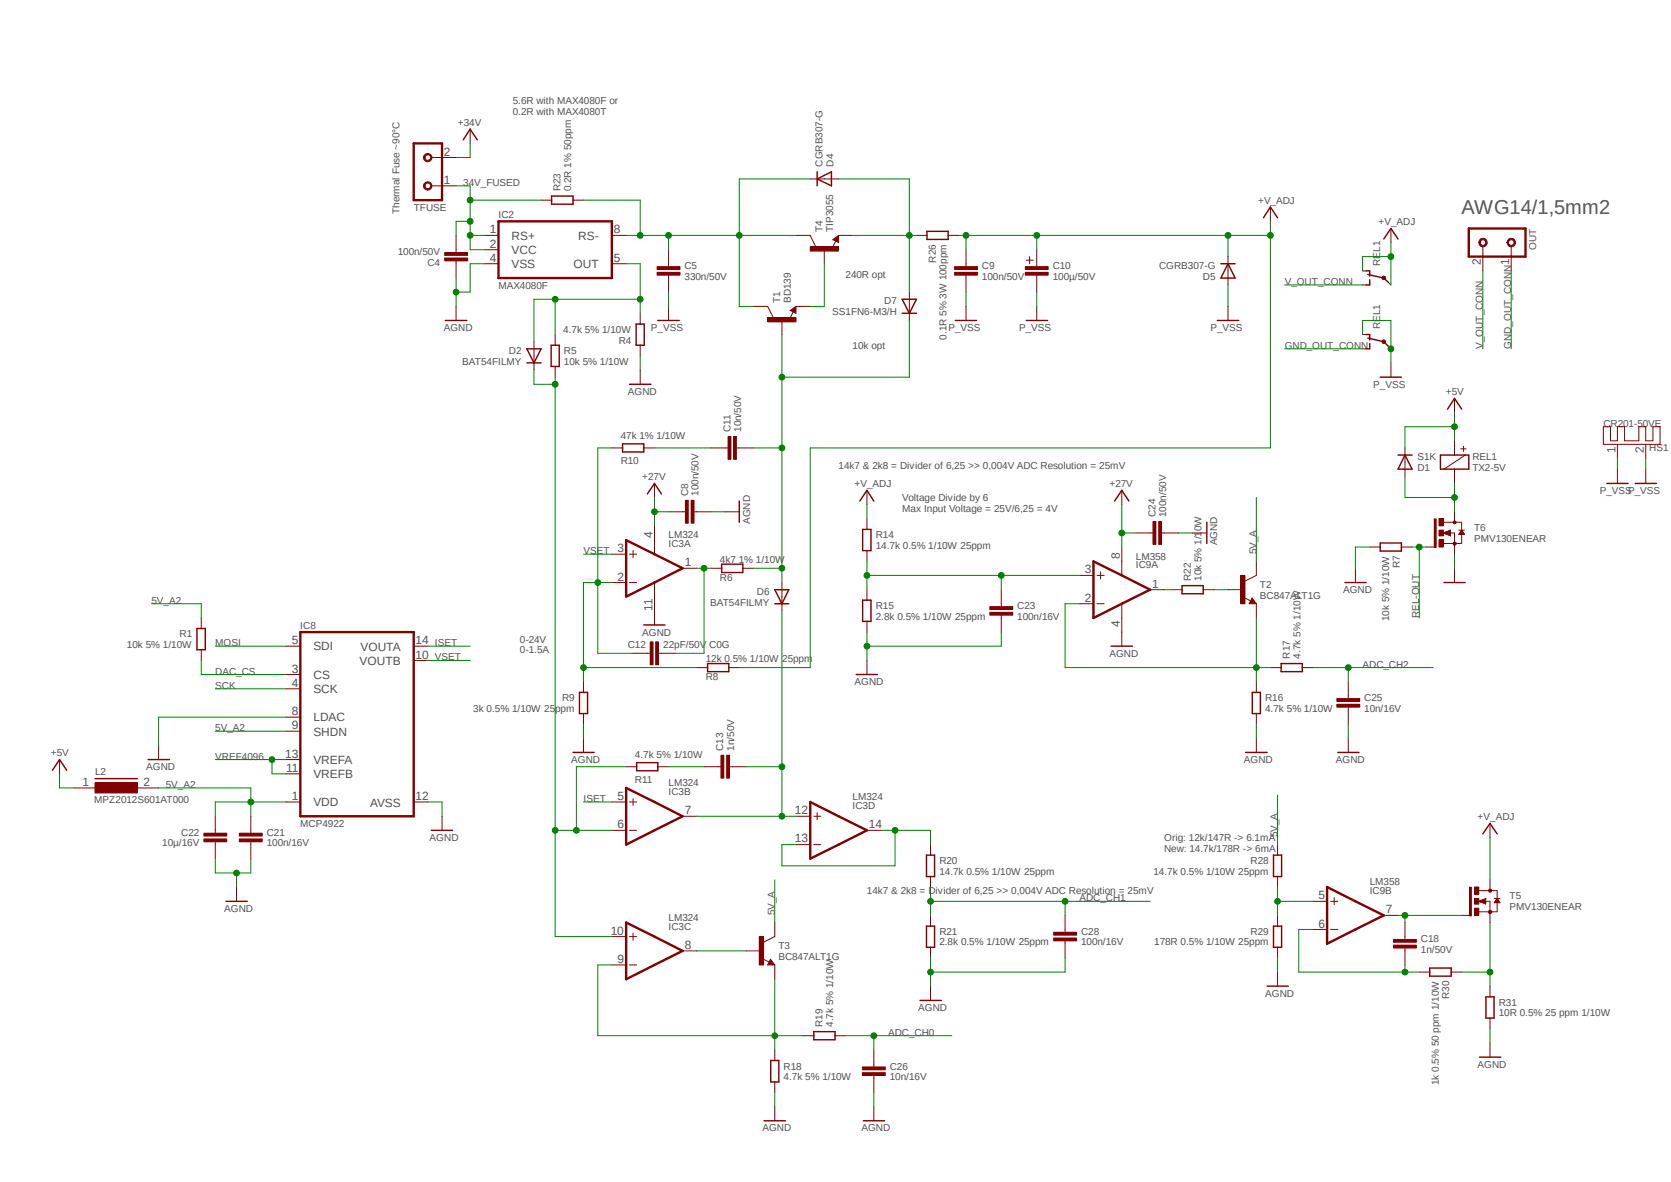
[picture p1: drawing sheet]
<svg xmlns="http://www.w3.org/2000/svg" width="297mm" height="210mm" viewBox="0 0 297 210" stroke-linecap="round" stroke-linejoin="round" font-family="sans-serif">
<path d="M8.4 16.7l288.7 184.9M297.1 16.7l-288.7 184.9" fill="none" stroke="#fff" stroke-width=".18"/>
<path d="M88.6 39.3h20.2v10.1h-20.2z" fill="none" stroke="#800000" stroke-width=".42"/>
<path d="M81.1 44.4v.5M81.1 46.4v.5M86.1 46.9h2.5M86.1 44.4h2.5M86.1 41.8h2.5M108.8 46.9h2.5M108.8 41.8h2.5" fill="none" stroke="#800000" stroke-width=".18"/>
<path d="M79 45.8h4.1v.6h-4.1z" fill-rule="evenodd" fill="#800000"/>
<path d="M79 45.8h4.1v.6h-4.1z" fill="none" stroke="#800000" stroke-width=".18"/>
<path d="M79 44.9h4.1v.5h-4.1z" fill-rule="evenodd" fill="#800000"/>
<path d="M79 44.9h4.1v.5h-4.1zM81.1 41.8v2.6M81.1 46.9v2.5M118.8 46.9v.5M118.8 48.9v.5" fill="none" stroke="#800000" stroke-width=".18"/>
<path d="M116.8 47.4h4.1v.5h-4.1z" fill-rule="evenodd" fill="#800000"/>
<path d="M116.8 47.4h4.1v.5h-4.1z" fill="none" stroke="#800000" stroke-width=".18"/>
<path d="M116.8 48.4h4.1v.5h-4.1z" fill-rule="evenodd" fill="#800000"/>
<path d="M81.1 54.4v2.5M98.7 59.4v1.9M113.8 55.7v1.9M116.8 48.4h4.1v.5h-4.1zM118.8 44.4v2.5M118.8 49.4v2.5M94.9 60.7v5M98.7 65.1v1.9M113.8 61.3v1.9M113.8 65.7v2.6M121.3 90.9h.5M123.4 90.9h.5" fill="none" stroke="#800000" stroke-width=".18"/>
<path d="M79.2 56.9h3.8M113.1 57.6h1.4v3.7h-1.4zM93.6 62h2.6l-1.3 2.5zM93.6 64.5h2.6M98 61.3h1.4v3.8h-1.4zM111.9 68.3h3.8" fill="none" stroke="#800000" stroke-width=".25"/>
<path d="M121.8 88.9h.5v4.1h-.5z" fill-rule="evenodd" fill="#800000"/>
<path d="M121.8 88.9h.5v4.1h-.5z" fill="none" stroke="#800000" stroke-width=".18"/>
<path d="M122.9 88.9h.5v4.1h-.5z" fill-rule="evenodd" fill="#800000"/>
<path d="M171.7 46.9v.5M171.7 48.9v.5M116.3 85.9v2.5M118.8 90.9h2.5M122.9 88.9h.5v4.1h-.5zM123.9 90.9h2.5M128.9 90.9h2.5M116.3 108.5v2.5M126.4 101h1.9M132 101h1.9" fill="none" stroke="#800000" stroke-width=".18"/>
<path d="M115.1 87.8l1.2-1.9 1.3 1.9M131.4 89v3.8M114.4 111h3.8M128.3 100.2h3.7v1.5h-3.7z" fill="none" stroke="#800000" stroke-width=".25"/>
<path d="M169.7 47.4h4v.5h-4z" fill-rule="evenodd" fill="#800000"/>
<path d="M169.7 47.4h4v.5h-4z" fill="none" stroke="#800000" stroke-width=".18"/>
<path d="M169.7 48.4h4v.5h-4z" fill-rule="evenodd" fill="#800000"/>
<path d="M169.7 48.4h4v.5h-4zM171.7 44.4v2.5M171.7 49.4v2.5M182.4 46.2h1.2M183 45.6v1.3M184.3 44.4v3M184.3 48.9v3" fill="none" stroke="#800000" stroke-width=".18"/>
<path d="M182.2 47.4h4.1v.5h-4.1z" fill-rule="evenodd" fill="#800000"/>
<path d="M182.2 47.4h4.1v.5h-4.1z" fill="none" stroke="#800000" stroke-width=".18"/>
<path d="M182.2 48.4h4.1v.5h-4.1z" fill-rule="evenodd" fill="#800000"/>
<g fill="none" stroke="#800000" stroke-width=".18">
<path d="M144 31.8h5.1M225.8 36.8v2.5M182.2 48.4h4.1v.5h-4.1zM218.3 45.6v5M108.8 79.6h1.9M114.4 79.6h1.9M128.9 79.6h.5M130.9 79.6h.5M123.9 118.6h1.9M129.5 118.6h1.9M103.7 121.1v1.9M103.7 126.8v1.9"/>
<path d="M103.7 131.2v2.5"/>
</g>
<path d="M145.2 31.8l2.6-1.3v2.5zM145.2 30.5v2.5M224.6 38.7l1.2-1.9 1.3 1.9M217 46.9h2.5M218.3 46.9l1.2 2.5h-2.5zM110.7 78.9h3.7v1.4h-3.7zM125.8 117.9h3.7v1.4h-3.7zM101.9 133.7h3.7M103 123h1.4v3.8h-1.4z" fill="none" stroke="#800000" stroke-width=".25"/>
<path d="M129.4 77.6h.5v4h-.5z" fill-rule="evenodd" fill="#800000"/>
<path d="M129.4 77.6h.5v4h-.5z" fill="none" stroke="#800000" stroke-width=".18"/>
<path d="M130.4 77.6h.5v4h-.5z" fill-rule="evenodd" fill="#800000"/>
<path d="M126.4 79.6h2.5M130.4 77.6h.5v4h-.5zM131.4 79.6h2.5M115.1 116.1h.5M117.1 116.1h.5" fill="none" stroke="#800000" stroke-width=".18"/>
<path d="M115.6 114h.5v4.1h-.5z" fill-rule="evenodd" fill="#800000"/>
<path d="M115.6 114h.5v4.1h-.5z" fill="none" stroke="#800000" stroke-width=".18"/>
<path d="M116.5 114h.6v4.1h-.6z" fill-rule="evenodd" fill="#800000"/>
<path d="M112.5 116.1h2.6M116.5 114h.6v4.1h-.6zM117.6 116.1h2.5M139 103.5v5M127.6 136.2h.5M129.7 136.2h.5" fill="none" stroke="#800000" stroke-width=".18"/>
<path d="M137.7 104.8h2.5l-1.2 2.5zM137.7 107.3h2.5" fill="none" stroke="#800000" stroke-width=".25"/>
<path d="M128.1 134.2h.6v4.1h-.6z" fill-rule="evenodd" fill="#800000"/>
<path d="M128.1 134.2h.6v4.1h-.6z" fill="none" stroke="#800000" stroke-width=".18"/>
<path d="M129.2 134.2h.5v4.1h-.5z" fill-rule="evenodd" fill="#800000"/>
<g fill="none" stroke="#800000" stroke-width=".18">
<path d="M50.8 114.8h2.6M50.8 119.8h2.6M73.5 114.8h2.5M73.5 117.3h2.5M28.2 132.5v2.5M50.8 135h2.6M50.8 122.4h2.6M50.8 137.5h2.6M50.8 129.9h2.6M50.8 127.4h2.6M111.3 136.2h1.9M116.9 136.2h1.9"/>
<path d="M125.1 136.2h2.5M129.2 134.2h.5v4.1h-.5zM130.2 136.2h2.5M44.6 147.5v.5M44.6 149.6v.5M50.8 142.5h2.6M73.5 142.5h2.5"/>
</g>
<path d="M26.3 135h3.8M113.2 135.5h3.7v1.4h-3.7z" fill="none" stroke="#800000" stroke-width=".25"/>
<path d="M53.4 112.3h20.1v32.7h-20.1z" fill="none" stroke="#800000" stroke-width=".42"/>
<path d="M42.5 148h4.1v.5h-4.1z" fill-rule="evenodd" fill="#800000"/>
<path d="M42.5 148h4.1v.5h-4.1z" fill="none" stroke="#800000" stroke-width=".18"/>
<path d="M42.5 149.1h4.1v.5h-4.1z" fill-rule="evenodd" fill="#800000"/>
<path d="M38.3 147.5v.5M38.3 149.6v.5M42.5 149.1h4.1v.5h-4.1zM44.6 145v2.5M44.6 150.1v2.5" fill="none" stroke="#800000" stroke-width=".18"/>
<path d="M36.2 148h4.1v.5h-4.1z" fill-rule="evenodd" fill="#800000"/>
<path d="M36.2 148h4.1v.5h-4.1z" fill="none" stroke="#800000" stroke-width=".18"/>
<path d="M36.2 149.1h4.1v.5h-4.1z" fill-rule="evenodd" fill="#800000"/>
<path d="M154.1 87.1v2.6M154.1 92.2v1.9M154.1 97.8v1.9M154.1 104.8v1.8M154.1 110.4v1.9M178 107.3v.5M178 109.3v.5M36.2 149.1h4.1v.5h-4.1zM38.3 145v2.5M38.3 150.1v2.5M42 157.6v2.5M78.6 145v2.5" fill="none" stroke="#800000" stroke-width=".18"/>
<path d="M152.8 89l1.3-1.9 1.2 1.9M153.3 94.1h1.5v3.7h-1.5zM153.3 106.6h1.5v3.8h-1.5zM76.7 147.5h3.7M40.2 160.1h3.7" fill="none" stroke="#800000" stroke-width=".25"/>
<path d="M175.9 107.8h4.1v.5h-4.1z" fill-rule="evenodd" fill="#800000"/>
<path d="M175.9 107.8h4.1v.5h-4.1z" fill="none" stroke="#800000" stroke-width=".18"/>
<path d="M175.9 108.8h4.1v.5h-4.1z" fill-rule="evenodd" fill="#800000"/>
<g fill="none" stroke="#800000" stroke-width=".18">
<path d="M199.4 97.2v5M204.4 94.7h.5M206.4 94.7h.5M154.1 117.3v2.5M175.9 108.8h4.1v.5h-4.1zM178 104.8v2.5M178 109.8v2.5M191.9 107.3h2.5M191.9 102.2h2.5M195 107.3h1.3M195 102.2h1.3M195.6 101.6v1.3"/>
<path d="M199.4 107.3v5M204.4 104.8h2.5"/>
</g>
<path d="M152.2 119.8h3.8" fill="none" stroke="#800000" stroke-width=".25"/>
<path d="M194.4 99.7l10 5.1-10 5z" fill="none" stroke="#800000" stroke-width=".42"/>
<path d="M204.9 92.7h.5v4h-.5z" fill-rule="evenodd" fill="#800000"/>
<path d="M204.9 92.7h.5v4h-.5z" fill="none" stroke="#800000" stroke-width=".18"/>
<path d="M206 92.7h.5v4h-.5z" fill-rule="evenodd" fill="#800000"/>
<path d="M201.9 94.7h2.5M206 92.7h.5v4h-.5zM206.9 94.7h2.6M212 94.7h2.5M199.4 112.3v2.5M221.1 106.2l1.2 .6M222.5 106.3l.8 1h-1.3zM223.3 102.2l-2 1.1" fill="none" stroke="#800000" stroke-width=".18"/>
<path d="M214.5 92.8v3.8M197.5 114.8h3.8M222.5 106.8l.2 .2h-.4l.2-.5 .6 .6h-.8" fill="none" stroke="#800000" stroke-width=".25"/>
<path d="M220.5 102.3h.8v5h-.8z" fill-rule="evenodd" fill="#800000"/>
<path d="M223.3 99.7v2.5M218.3 104.8h2.5M220.5 102.3h.8v5h-.8zM223.3 107.3v2.5M225.8 118.6h1.9M231.5 118.6h1.9M223.3 121.1v1.9M223.3 126.8v1.9M223.3 131.2v2.5M239.6 123.7v.4M239.6 125.6v.6" fill="none" stroke="#800000" stroke-width=".18"/>
<path d="M227.7 117.9h3.8v1.4h-3.8zM221.4 133.7h3.8M222.6 123h1.4v3.8h-1.4z" fill="none" stroke="#800000" stroke-width=".25"/>
<path d="M237.6 124.1h4.1v.5h-4.1z" fill-rule="evenodd" fill="#800000"/>
<path d="M237.6 124.1h4.1v.5h-4.1z" fill="none" stroke="#800000" stroke-width=".18"/>
<path d="M237.6 125.1h4.1v.5h-4.1z" fill-rule="evenodd" fill="#800000"/>
<g fill="none" stroke="#800000" stroke-width=".18">
<path d="M237.6 125.1h4.1v.5h-4.1zM239.6 121.1v2.6M239.6 126.2v2.5M239.6 131.2v2.5M237.2 159.5v1.2M135.5 170.3l1.2 .6M136.9 170.4l.8 1h-1.3zM137.7 166.4l-2 1M233.4 165.1h2.5M233.4 160.1h2.5M236.5 165.1h1.3M236.5 160.1h1.3"/>
<path d="M246 162.6h2.5"/>
</g>
<path d="M237.8 133.7h3.8M136.9 170.9l.2 .3h-.4l.2-.5 .6 .6h-.8" fill="none" stroke="#800000" stroke-width=".25"/>
<path d="M235.9 157.6l10.1 5-10.1 5.1z" fill="none" stroke="#800000" stroke-width=".42"/>
<path d="M135 166.5h.7v4.9h-.7z" fill-rule="evenodd" fill="#800000"/>
<path d="M132.7 169h2.5M135 166.5h.7v4.9h-.7zM137.7 163.9v2.5M137.7 171.4v2.6M137.7 186.6v1.8M137.7 192.2v1.9M155.3 189.1v.5M155.3 191.1v.5" fill="none" stroke="#800000" stroke-width=".18"/>
<path d="M137 188.4h1.4v3.8h-1.4z" fill="none" stroke="#800000" stroke-width=".25"/>
<path d="M153.3 189.6h4.1v.5h-4.1z" fill-rule="evenodd" fill="#800000"/>
<path d="M153.3 189.6h4.1v.5h-4.1z" fill="none" stroke="#800000" stroke-width=".18"/>
<path d="M153.3 190.6h4.1v.5h-4.1z" fill-rule="evenodd" fill="#800000"/>
<g fill="none" stroke="#800000" stroke-width=".18">
<path d="M165.4 150.1v1.8M165.4 155.7v1.9M165.4 162.6v1.9M165.4 168.3v1.9M189.3 165.1v.6M189.3 167.2v.5M137.7 196.6v2.5M142.7 184h2M148.4 184h1.9M153.3 190.6h4.1v.5h-4.1zM155.3 186.6v2.5M155.3 191.6v2.5"/>
<path d="M155.3 196.6v2.5"/>
</g>
<path d="M164.7 151.9h1.4v3.8h-1.4zM164.7 164.5h1.4v3.8h-1.4zM135.8 199.1h3.8M144.7 183.3h3.7v1.4h-3.7zM153.5 199.1h3.7" fill="none" stroke="#800000" stroke-width=".25"/>
<path d="M187.3 165.7h4v.5h-4z" fill-rule="evenodd" fill="#800000"/>
<path d="M187.3 165.7h4v.5h-4z" fill="none" stroke="#800000" stroke-width=".18"/>
<path d="M187.3 166.7h4v.5h-4z" fill-rule="evenodd" fill="#800000"/>
<path d="M263.6 43.7v1.9M268.6 43.7v1.9M165.4 175.2v2.6M187.3 166.7h4v.5h-4zM189.3 162.6v2.5M189.3 167.7v2.5" fill="none" stroke="#800000" stroke-width=".18"/>
<path d="M163.5 177.8h3.8" fill="none" stroke="#800000" stroke-width=".25"/>
<path d="M261.1 40.6h10v5h-10z" fill="none" stroke="#800000" stroke-width=".42"/>
<path d="M268.2 42.5a.77 .77 0 0 1 1.1 .3 .77 .77 0 0 1-.5 1.1 .77 .77 0 0 1-1-.8h.3a.51 .51 0 0 1 .7-.5 .51 .51 0 0 1 .2 .8 .51 .51 0 0 1-.8-.1l-.1-.2h-.3z" fill-rule="evenodd" fill="#800000"/>
<path d="M268.2 42.5a.77 .77 0 0 1 1.1 .3 .77 .77 0 0 1-.5 1.1 .77 .77 0 0 1-1-.8h.3a.51 .51 0 0 1 .7-.5 .51 .51 0 0 1 .2 .8 .51 .51 0 0 1-.8-.1l-.1-.2h-.3z" fill="none" stroke="#800000" stroke-width=".18"/>
<path d="M263.1 42.5a.76 .76 0 0 1 1.2 .2 .76 .76 0 0 1-.5 1.1 .76 .76 0 0 1-1-.7h.3a.5 .5 0 0 1 .7-.4 .5 .5 0 0 1 .2 .8 .5 .5 0 0 1-.9-.2v-.2h-.3z" fill-rule="evenodd" fill="#800000"/>
<g fill="none" stroke="#800000" stroke-width=".18">
<path d="M136.4 54.4l1.1 2M140.5 55.2l1-.8v1.3zM141 55.4l-.6 1.2M263.1 42.5a.76 .76 0 0 1 1.2 .2 .76 .76 0 0 1-.5 1.1 .76 .76 0 0 1-1-.7h.3a.5 .5 0 0 1 .7-.4 .5 .5 0 0 1 .2 .8 .5 .5 0 0 1-.9-.2v-.2h-.3zM263.6 45.6v2.5M268.6 45.6v2.5M108.8 98.5h2.5M111.9 98.5h1.3M112.5 97.8v1.3M116.3 93.4v5.1M108.8 103.5h2.5M111.9 103.5h1.3"/>
<path d="M116.3 103.5v5M121.3 101h2.6M208.2 104.8h1.9M213.9 104.8h1.9M108.8 147.5h2.5M108.8 142.5h2.5M111.9 147.5h1.3M111.9 142.5h1.3M112.5 141.9v1.2M121.3 145h2.6M141.5 145h2.5M141.5 150.1h2.5"/>
<path d="M144.7 145h1.2M144.7 150.1h1.2M145.2 144.4v1.3M154.1 147.5h2.5M108.8 171.4h2.5M108.8 166.4h2.5M111.9 171.4h1.3M111.9 166.4h1.3M112.5 165.8v1.2M121.3 169h2.6"/>
</g>
<path d="M111.3 96l10 5-10 5zM111.3 140l10 5-10 5.1zM144 142.5l10.1 5-10.1 5.1zM111.3 163.9l10 5.1-10 5z" fill="none" stroke="#800000" stroke-width=".42"/>
<path d="M141 55.2l.2-.2v.4l-.5-.2 .7-.5v.7M210.1 104.1h3.8v1.4h-3.8z" fill="none" stroke="#800000" stroke-width=".25"/>
<path d="M136.5 56.4h5v.8h-5z" fill-rule="evenodd" fill="#800000"/>
<path d="M133.9 54.4h2.5M136.5 56.4h5v.8h-5zM139 56.9v2.5M141.5 54.4h2.5M144 41.8l1 2.1M148 42.6l1.1-.8v1.3zM148.5 42.8l-.6 1.3" fill="none" stroke="#800000" stroke-width=".18"/>
<path d="M148.5 42.6l.3-.1v.3l-.5-.2 .6-.5v.7" fill="none" stroke="#800000" stroke-width=".25"/>
<path d="M144 43.9h5v.7h-5z" fill-rule="evenodd" fill="#800000"/>
<g fill="none" stroke="#800000" stroke-width=".18">
<path d="M141.5 41.8h2.5M144 43.9h5v.7h-5zM146.5 44.4v2.5M149.1 41.8h2.5M161.6 51.9v5M162.9 41.8h1.9M168.5 41.8h1.9M227.1 150.1v1.8M227.1 155.7v1.9M227.1 162.6v1.9M227.1 168.3v1.9M227.1 172.7v2.5"/>
<path d="M249.7 166.4v.5M249.7 168.4v.6"/>
</g>
<path d="M160.4 53.2h2.5l-1.3 2.5zM160.4 55.7h2.5M164.8 41.1h3.7v1.4h-3.7zM226.4 151.9h1.4v3.8h-1.4zM225.2 175.2h3.8M226.4 164.5h1.4v3.8h-1.4z" fill="none" stroke="#800000" stroke-width=".25"/>
<path d="M247.7 166.9h4.1v.5h-4.1z" fill-rule="evenodd" fill="#800000"/>
<path d="M247.7 166.9h4.1v.5h-4.1z" fill="none" stroke="#800000" stroke-width=".18"/>
<path d="M247.7 167.9h4.1v.5h-4.1z" fill-rule="evenodd" fill="#800000"/>
<path d="M264.8 156.3v1.9h-2M247.7 167.9h4.1v.5h-4.1zM249.7 163.9v2.5M249.7 169v2.4M252.3 172.7h1.8M257.9 172.7h1.9M259.8 162.6h1.6M262.8 162h3.3M262.8 160.1l1.3-.5v1zM263.9 160.1h.9v3.8" fill="none" stroke="#800000" stroke-width=".18"/>
<path d="M254.1 172h3.8v1.4h-3.8z" fill="none" stroke="#800000" stroke-width=".25"/>
<path d="M263.9 159.9l-.8 .2 .8 .3v-.3h-.2" fill="none" stroke="#800000" stroke-width=".34"/>
<path d="M264.7 161.8h.3v.4h-.3z" fill-rule="evenodd" fill="#800000"/>
<path d="M264.7 161.8h.3v.4h-.3z" fill="none" stroke="#800000" stroke-width=".18"/>
<path d="M262.1 161.4h.7v1.2h-.7z" fill-rule="evenodd" fill="#800000"/>
<path d="M262.1 161.4h.7v1.2h-.7z" fill="none" stroke="#800000" stroke-width=".18"/>
<path d="M262.1 159.6h.7v1.1h-.7z" fill-rule="evenodd" fill="#800000"/>
<path d="M262.1 159.6h.7v1.1h-.7z" fill="none" stroke="#800000" stroke-width=".18"/>
<path d="M262.1 157.6h.7v1.3h-.7z" fill-rule="evenodd" fill="#800000"/>
<path d="M261.2 157.6h.3v5.1h-.3zM262.1 157.6h.7v1.3h-.7zM264.8 158.2h1.3M265.6 159.6h1M266.1 158.3v1.3M266.1 160.3v1.7" fill="none" stroke="#800000" stroke-width=".18"/>
<path d="M261.4 157.6v5.1" fill="none" stroke="#800000" stroke-width=".34"/>
<path d="M264.7 161.8h.3v.4h-.3z" fill-rule="evenodd" fill="#800000"/>
<path d="M264.7 161.8h.3v.4h-.3z" fill="none" stroke="#800000" stroke-width=".18"/>
<circle cx="264.9" cy="158.2" r=".29" fill="#800000"/>
<g fill="none" stroke="#800000" stroke-width=".18">
<path d="M253.5 97.2h1.6M256.5 96.6h3.3M256.5 94.7l1.3-.5v1zM257.7 94.7h.8v3.8M258.5 90.9v1.9h-2M264.8 146.3v2.5M265.9 160h.4M265.9 159.9h.4M266 159.8h.2M266.1 159.7h.1M266.1 159.6l.5 .8h-1zM264.8 175.2v1.9"/>
<path d="M265.6 160.3h1M265.7 160.2h.8M265.8 160.1h.6M264.8 180.9v1.9M264.8 185.3v2.5"/>
<circle cx="264.9" cy="158.2" r=".29"/>
</g>
<path d="M263.6 148.2l1.2-1.9 1.3 1.9M264.1 177.1h1.5v3.8h-1.5zM263 187.8h3.7" fill="none" stroke="#800000" stroke-width=".25"/>
<path d="M257.7 94.4l-.9 .3 .9 .3v-.3h-.3" fill="none" stroke="#800000" stroke-width=".34"/>
<path d="M258.4 96.4h.3v.4h-.3z" fill-rule="evenodd" fill="#800000"/>
<path d="M258.4 96.4h.3v.4h-.3z" fill="none" stroke="#800000" stroke-width=".18"/>
<path d="M255.8 95.9h.7v1.3h-.7z" fill-rule="evenodd" fill="#800000"/>
<path d="M255.8 95.9h.7v1.3h-.7z" fill="none" stroke="#800000" stroke-width=".18"/>
<path d="M255.8 94.2h.7v1h-.7z" fill-rule="evenodd" fill="#800000"/>
<path d="M255.8 94.2h.7v1h-.7z" fill="none" stroke="#800000" stroke-width=".18"/>
<path d="M255.8 92.2h.7v1.2h-.7z" fill-rule="evenodd" fill="#800000"/>
<path d="M254.9 92.2h.4v5.1h-.4zM255.8 92.2h.7v1.2h-.7zM258.5 92.8h1.3M259.3 94.2h1M259.8 92.9v1.3M259.8 94.8v1.7" fill="none" stroke="#800000" stroke-width=".18"/>
<path d="M255.1 92.2v5.1" fill="none" stroke="#800000" stroke-width=".34"/>
<path d="M258.4 96.4h.3v.4h-.3z" fill-rule="evenodd" fill="#800000"/>
<path d="M258.4 96.4h.3v.4h-.3z" fill="none" stroke="#800000" stroke-width=".18"/>
<path d="M258.4 92.6h.3v.4h-.3z" fill-rule="evenodd" fill="#800000"/>
<g fill="none" stroke="#800000" stroke-width=".18">
<path d="M83.6 22.9v2.6M242.2 50.6h.6M242.2 48.1h.6M246.8 50.2l.4 .4M247.2 40.6v2.5M258.5 78.3v2.6M259.6 79.8h1M260.1 79.3v.9M243.5 97.2h1.8M249.1 97.2h1.9M258.4 92.6h.3v.4h-.3zM258.5 83.4v2.5"/>
<path d="M259.4 94.9h.9M259.4 94.8h.8M259.5 94.7h.6M259.5 94.6h.6M259.6 94.5h.4M259.7 94.4h.3M259.7 94.3h.2M259.8 94.2h.1M259.8 94.2l.5 .8h-1zM260.4 80.9l-3.7 2.5"/>
</g>
<path d="M82.3 24.8l1.3-1.9 1.2 1.9M242.8 48.1h.7v1M243.1 48.8l2.9 .6 .8 .8M243.5 49.7v.9h-.7M246 42.5l1.2-1.9 1.3 1.9M245.3 96.5h3.8v1.4h-3.8zM256 80.9h5.1v2.5h-5.1z" fill="none" stroke="#800000" stroke-width=".25"/>
<path d="M245.7 49.1h.5v.5h-.5l-.1-.2z" fill-rule="evenodd" fill="#800000"/>
<path d="M242.2 59.4h.6M245.7 49.1h.5v.5h-.5l-.1-.2zM242.2 62h.6M246.8 61.5l.4 .5" fill="none" stroke="#800000" stroke-width=".18"/>
<path d="M242.8 59.4h.7v1M243.1 60.1l2.9 .6 .8 .8M243.5 61v1h-.7" fill="none" stroke="#800000" stroke-width=".25"/>
<path d="M245.7 60.5l.3-.1 .2 .1v.5h-.5l-.1-.3z" fill-rule="evenodd" fill="#800000"/>
<path d="M245.7 60.5l.3-.1 .2 .1v.5h-.5l-.1-.3zM249.7 79.6v5M258.5 70.8v2.5" fill="none" stroke="#800000" stroke-width=".18"/>
<path d="M257.3 72.7l1.2-1.9 1.3 1.9M248.5 80.9h2.5M249.7 80.9l1.3 2.5h-2.5zM16.9 138.3h7.5" fill="none" stroke="#800000" stroke-width=".25"/>
<path d="M16.9 139.1h7.5v1.8h-7.5z" fill-rule="evenodd" fill="#800000"/>
<g fill="none" stroke="#800000" stroke-width=".18">
<path d="M76.7 33h1.9M76.7 28h1.9M96.2 35.6h1.8M101.9 35.6h1.8M118.8 54.4v2.5M171.7 54.4v2.5M184.3 54.4v2.5M218.3 54.4v2.5M247.2 64.5v2.5M285 75.8h1.3v2.5h1.2v-2.5h1.3v2.5h2.5v-2.5h1.2v2.5h1.3v-2.5h1.3v3.2h-10.1zM287.5 79v2.5M292.5 79v2.5"/>
<path d="M199.4 87.1v2.6M287.5 83.4v2.5M292.5 83.4v2.5M35.8 109.8v1.9M35.8 115.4v1.9M240.9 101v2.5M258.5 101v2.5M10.6 135v2.5M13.1 140h5M16.9 139.1h7.5v1.8h-7.5zM23.2 140h5"/>
</g>
<g fill="none" stroke="#800000" stroke-width=".25">
<path d="M98 34.8h3.9v1.5h-3.9zM116.9 56.9h3.8M169.8 56.9h3.8M182.4 56.9h3.8M216.4 56.9h3.8M245.3 67h3.8M198.1 89l1.3-1.9 1.3 1.9M285.6 85.9h3.8M290.7 85.9h3.7M35 111.7h1.5v3.7h-1.5zM239.1 103.5h3.7M256.7 103.5h3.7"/>
<path d="M9.3 136.9l1.3-1.9 1.3 1.9"/>
</g>
<path d="M73.5 25.5h5.1v10.1h-5.1z" fill="none" stroke="#800000" stroke-width=".42"/>
<path d="M75.6 32.4a.75 .75 0 0 1 1.1 .4 .75 .75 0 0 1-.6 1 .75 .75 0 0 1-.8-.8h.2a.51 .51 0 0 1 .7-.5 .51 .51 0 0 1 .2 .8 .51 .51 0 0 1-.8 0l-.1-.3h-.2l.1-.3z" fill-rule="evenodd" fill="#800000"/>
<path d="M75.6 32.4a.75 .75 0 0 1 1.1 .4 .75 .75 0 0 1-.6 1 .75 .75 0 0 1-.8-.8h.2a.51 .51 0 0 1 .7-.5 .51 .51 0 0 1 .2 .8 .51 .51 0 0 1-.8 0l-.1-.3h-.2l.1-.3z" fill="none" stroke="#800000" stroke-width=".18"/>
<path d="M75.6 27.4a.75 .75 0 0 1 1.1 .3 .75 .75 0 0 1-.6 1.1 .75 .75 0 0 1-.8-.8h.2a.51 .51 0 0 1 .6-.5 .51 .51 0 0 1 .4 .7 .51 .51 0 0 1-.8 .2l-.2-.4h-.2l.1-.4z" fill-rule="evenodd" fill="#800000"/>
<path d="M75.6 27.4a.75 .75 0 0 1 1.1 .3 .75 .75 0 0 1-.6 1.1 .75 .75 0 0 1-.8-.8h.2a.51 .51 0 0 1 .6-.5 .51 .51 0 0 1 .4 .7 .51 .51 0 0 1-.8 .2l-.2-.4h-.2l.1-.4zM78.6 33h2.5M78.6 28h2.5" fill="none" stroke="#800000" stroke-width=".18"/>
<path d="M116.3 88.4v5M116.3 90.9h2.5" fill="none" stroke="#008000" stroke-width=".18"/>
<circle cx="116.3" cy="90.9" r=".51" fill="#008000"/>
<g fill="none" stroke="#008000" stroke-width=".18">
<path d="M199.4 89.7v7.5M199.4 94.7h2.5"/>
<circle cx="116.3" cy="90.9" r=".51"/>
</g>
<circle cx="199.4" cy="94.7" r=".51" fill="#008000"/>
<g fill="none" stroke="#008000" stroke-width=".18">
<path d="M81.1 49.4v5M86.1 46.9h-2.5v5h-2.5"/>
<circle cx="199.4" cy="94.7" r=".51"/>
</g>
<circle cx="81.1" cy="51.9" r=".51" fill="#008000"/>
<g fill="none" stroke="#008000" stroke-width=".18">
<path d="M113.8 63.2v2.5M126.4 90.9h2.5M50.8 127.4h-22.6v5.1M103.7 128.7v2.5M38.3 152.6v2.5h6.3v-2.5M42 155.1v2.5"/>
<circle cx="81.1" cy="51.9" r=".51"/>
</g>
<circle cx="42" cy="155.1" r=".51" fill="#008000"/>
<g fill="none" stroke="#008000" stroke-width=".18">
<path d="M154.1 112.3v5M154.1 114.8h23.9M76 142.5h2.6v2.5"/>
<circle cx="42" cy="155.1" r=".51"/>
</g>
<circle cx="154.1" cy="114.8" r=".51" fill="#008000"/>
<g fill="none" stroke="#008000" stroke-width=".18">
<path d="M209.5 94.7h2.5M178 112.3v2.5M223.3 128.7v2.5M239.6 128.7v2.5M165.4 170.2v5M165.4 172.7h23.9M137.7 194.1v2.5M155.3 194.1v2.5"/>
<circle cx="154.1" cy="114.8" r=".51"/>
</g>
<circle cx="165.4" cy="172.7" r=".51" fill="#008000"/>
<g fill="none" stroke="#008000" stroke-width=".18">
<path d="M111.3 46.9h2.5v8.8M243.5 97.2h-2.6v3.8M189.3 170.2v2.5M227.1 170.2v2.5M264.8 182.8v2.5"/>
<circle cx="165.4" cy="172.7" r=".51"/>
</g>
<circle cx="113.8" cy="53.2" r=".51" fill="#008000"/>
<g fill="none" stroke="#008000" stroke-width=".18">
<path d="M94.9 53.2h18.9M98.7 53.2v6.2"/>
<circle cx="113.8" cy="53.2" r=".51"/>
</g>
<circle cx="98.7" cy="53.2" r=".51" fill="#008000"/>
<g fill="none" stroke="#008000" stroke-width=".18">
<path d="M94.9 53.2v7.5M94.9 65.7v2.6h3.8v-1.3"/>
<circle cx="98.7" cy="53.2" r=".51"/>
</g>
<circle cx="98.7" cy="68.3" r=".51" fill="#008000"/>
<g fill="none" stroke="#008000" stroke-width=".18">
<path d="M98.7 68.3v79.2h10.1M111.3 136.2h-8.9v11.3"/>
<circle cx="98.7" cy="68.3" r=".51"/>
</g>
<circle cx="102.4" cy="147.5" r=".51" fill="#008000"/>
<g fill="none" stroke="#008000" stroke-width=".18">
<path d="M98.7 147.5v18.9"/>
<circle cx="102.4" cy="147.5" r=".51"/>
</g>
<circle cx="98.7" cy="147.5" r=".51" fill="#008000"/>
<g fill="none" stroke="#008000" stroke-width=".18">
<path d="M103.7 98.5h5.1M76 117.3h7.6M123.9 101h2.5M125.1 101v15.1h-5M98.7 166.4h10.1"/>
<circle cx="98.7" cy="147.5" r=".51"/>
</g>
<circle cx="125.1" cy="101" r=".51" fill="#008000"/>
<g fill="none" stroke="#008000" stroke-width=".18">
<path d="M133.9 79.6h5.1v23.9M133.9 101h5.1"/>
<circle cx="125.1" cy="101" r=".51"/>
</g>
<circle cx="139" cy="101" r=".51" fill="#008000"/>
<g fill="none" stroke="#008000" stroke-width=".18">
<path d="M139 59.4v20.2M161.6 56.9v10.1h-22.6"/>
<circle cx="139" cy="101" r=".51"/>
</g>
<circle cx="139" cy="79.6" r=".51" fill="#008000"/>
<circle cx="139" cy="79.6" r=".51" fill="none" stroke="#008000" stroke-width=".18"/>
<circle cx="139" cy="67" r=".51" fill="#008000"/>
<g fill="none" stroke="#008000" stroke-width=".18">
<path d="M184.3 41.8v2.6M218.3 41.8h-46.6v2.6"/>
<circle cx="139" cy="67" r=".51"/>
</g>
<circle cx="184.3" cy="41.8" r=".51" fill="#008000"/>
<g fill="none" stroke="#008000" stroke-width=".18">
<path d="M225.8 41.8h-7.5v3.8"/>
<circle cx="184.3" cy="41.8" r=".51"/>
</g>
<circle cx="218.3" cy="41.8" r=".51" fill="#008000"/>
<g fill="none" stroke="#008000" stroke-width=".18">
<path d="M225.8 39.3v40.3"/>
<circle cx="218.3" cy="41.8" r=".51"/>
</g>
<circle cx="225.8" cy="41.8" r=".51" fill="#008000"/>
<g fill="none" stroke="#008000" stroke-width=".18">
<path d="M170.4 41.8h1.3M225.8 79.6h-81.8v39h-12.6"/>
<circle cx="225.8" cy="41.8" r=".51"/>
</g>
<circle cx="171.7" cy="41.8" r=".51" fill="#008000"/>
<g fill="none" stroke="#008000" stroke-width=".18">
<path d="M247.2 45.6h-5v2.5M247.2 43.1v7.5M154.1 89.7v2.5M264.8 148.8v7.5"/>
<circle cx="171.7" cy="41.8" r=".51"/>
</g>
<circle cx="247.2" cy="45.6" r=".51" fill="#008000"/>
<g fill="none" stroke="#008000" stroke-width=".18">
<path d="M103.7 118.6h20.2M108.8 103.5h-5.1v17.6"/>
<circle cx="247.2" cy="45.6" r=".51"/>
</g>
<circle cx="103.7" cy="118.6" r=".51" fill="#008000"/>
<g fill="none" stroke="#008000" stroke-width=".18">
<path d="M108.8 79.6h-2.5v23.9"/>
<circle cx="103.7" cy="118.6" r=".51"/>
</g>
<circle cx="106.3" cy="103.5" r=".51" fill="#008000"/>
<g fill="none" stroke="#008000" stroke-width=".18">
<path d="M116.3 79.6h10.1M76 114.8h7.6M106.3 103.5v12.6h6.2M132.7 136.2h6.3v8.8h-15.1M103.7 142.5h5.1"/>
<circle cx="106.3" cy="103.5" r=".51"/>
</g>
<circle cx="139" cy="136.2" r=".51" fill="#008000"/>
<g fill="none" stroke="#008000" stroke-width=".18">
<path d="M139 145h2.5"/>
<circle cx="139" cy="136.2" r=".51"/>
</g>
<circle cx="139" cy="145" r=".51" fill="#008000"/>
<g fill="none" stroke="#008000" stroke-width=".18">
<path d="M35.8 117.3v2.5h15M38.3 114.8h12.5M139 108.5v27.7M38.3 122.4h12.5M38.3 135h12.5M48.3 135v2.5h2.5M118.8 136.2h6.3"/>
<circle cx="139" cy="145" r=".51"/>
</g>
<circle cx="48.3" cy="135" r=".51" fill="#008000"/>
<g fill="none" stroke="#008000" stroke-width=".18">
<path d="M258.5 73.3v5M258.5 75.8h-8.8v3.8"/>
<circle cx="48.3" cy="135" r=".51"/>
</g>
<circle cx="258.5" cy="75.8" r=".51" fill="#008000"/>
<g fill="none" stroke="#008000" stroke-width=".18">
<path d="M154.1 99.7v5.1M154.1 102.2h37.8M10.6 137.5v2.5h2.5"/>
<circle cx="258.5" cy="75.8" r=".51"/>
</g>
<circle cx="154.1" cy="102.2" r=".51" fill="#008000"/>
<g fill="none" stroke="#008000" stroke-width=".18">
<path d="M178 102.2v2.6"/>
<circle cx="154.1" cy="102.2" r=".51"/>
</g>
<circle cx="178" cy="102.2" r=".51" fill="#008000"/>
<g fill="none" stroke="#008000" stroke-width=".18">
<path d="M191.9 107.3h-2.6v11.3h34M223.3 109.8v11.3"/>
<circle cx="178" cy="102.2" r=".51"/>
</g>
<circle cx="223.3" cy="118.6" r=".51" fill="#008000"/>
<g fill="none" stroke="#008000" stroke-width=".18">
<path d="M223.3 118.6h2.5M108.8 171.4h-2.5v12.6M137.7 174v12.6M137.7 184h5"/>
<circle cx="223.3" cy="118.6" r=".51"/>
</g>
<circle cx="137.7" cy="184" r=".51" fill="#008000"/>
<g fill="none" stroke="#008000" stroke-width=".18">
<path d="M156.6 147.5h8.8M159.1 147.5v6.3h-20.1v-3.7h2.5M123.9 169h8.8M106.3 184h31.4"/>
<circle cx="137.7" cy="184" r=".51"/>
</g>
<circle cx="159.1" cy="147.5" r=".51" fill="#008000"/>
<g fill="none" stroke="#008000" stroke-width=".18">
<path d="M165.4 147.5v2.6M150.3 184h18.9M155.3 184v2.6"/>
<circle cx="159.1" cy="147.5" r=".51"/>
</g>
<circle cx="155.3" cy="184" r=".51" fill="#008000"/>
<g fill="none" stroke="#008000" stroke-width=".18">
<path d="M165.4 157.6v5M165.4 160.1h23.9"/>
<circle cx="155.3" cy="184" r=".51"/>
</g>
<circle cx="165.4" cy="160.1" r=".51" fill="#008000"/>
<g fill="none" stroke="#008000" stroke-width=".18">
<path d="M204.4 160.1h-15.1v2.5"/>
<circle cx="165.4" cy="160.1" r=".51"/>
</g>
<circle cx="189.3" cy="160.1" r=".51" fill="#008000"/>
<g fill="none" stroke="#008000" stroke-width=".18">
<path d="M233.4 118.6h21.4M239.6 118.6v2.5"/>
<circle cx="189.3" cy="160.1" r=".51"/>
</g>
<circle cx="239.6" cy="118.6" r=".51" fill="#008000"/>
<g fill="none" stroke="#008000" stroke-width=".18">
<path d="M149.1 31.8h12.5v20.1M151.6 41.8h10M206.9 104.8h1.3M215.8 104.8h2.5"/>
<circle cx="239.6" cy="118.6" r=".51"/>
</g>
<circle cx="161.6" cy="41.8" r=".51" fill="#008000"/>
<g fill="none" stroke="#008000" stroke-width=".18">
<path d="M146.5 46.9v7.5h-2.5M161.6 41.8h1.3M227.1 157.6v5M227.1 160.1h6.3"/>
<circle cx="161.6" cy="41.8" r=".51"/>
</g>
<circle cx="227.1" cy="160.1" r=".51" fill="#008000"/>
<g fill="none" stroke="#008000" stroke-width=".18">
<path d="M233.4 165.1h-2.6v7.6h21.5M249.7 171.4v1.3"/>
<circle cx="227.1" cy="160.1" r=".51"/>
</g>
<circle cx="249.7" cy="172.7" r=".51" fill="#008000"/>
<g fill="none" stroke="#008000" stroke-width=".18">
<path d="M248.5 162.6h11.3M249.7 162.6v1.3"/>
<circle cx="249.7" cy="172.7" r=".51"/>
</g>
<circle cx="249.7" cy="162.6" r=".51" fill="#008000"/>
<g fill="none" stroke="#008000" stroke-width=".18">
<path d="M259.8 172.7h5M264.8 163.9v11.3"/>
<circle cx="249.7" cy="162.6" r=".51"/>
</g>
<circle cx="264.8" cy="172.7" r=".51" fill="#008000"/>
<g fill="none" stroke="#008000" stroke-width=".18">
<path d="M251 97.2h2.5M252.3 97.2v12.6"/>
<circle cx="264.8" cy="172.7" r=".51"/>
</g>
<circle cx="252.3" cy="97.2" r=".51" fill="#008000"/>
<g fill="none" stroke="#008000" stroke-width=".18">
<path d="M249.7 88.4h8.8M258.5 85.9v5"/>
<circle cx="252.3" cy="97.2" r=".51"/>
</g>
<circle cx="258.5" cy="88.4" r=".51" fill="#008000"/>
<g fill="none" stroke="#008000" stroke-width=".18">
<path d="M223.3 88.4v11.3M249.7 84.6v3.8M44.6 140v5M44.6 142.5h6.2M137.7 156.3v7.6M227.1 141.3v8.8"/>
<circle cx="258.5" cy="88.4" r=".51"/>
</g>
<circle cx="44.6" cy="142.5" r=".51" fill="#008000"/>
<g fill="none" stroke="#008000" stroke-width=".18">
<path d="M171.7 51.9v2.5M184.3 51.9v2.5M218.3 50.6v3.8M228.3 50.6h13.9M242.2 59.4v-2.5h5v7.6M263.6 48.1v13.9M268.6 48.1v13.9M228.3 62h13.9M287.5 81.5v1.9M292.5 81.5v1.9M26.9 107.3h8.9v2.5M28.2 140h16.4"/>
<path d="M38.3 129.9h12.5M44.6 142.5h-6.3v2.5"/>
<circle cx="44.6" cy="142.5" r=".51"/>
</g>
<circle cx="247.2" cy="62" r=".51" fill="#008000"/>
<g fill="none" stroke="#008000" stroke-width=".18">
<path d="M113.8 35.6v6.2M111.3 41.8h7.5M118.8 51.9v2.5M258.5 98.5v2.5"/>
<circle cx="247.2" cy="62" r=".51"/>
</g>
<circle cx="113.8" cy="41.8" r=".51" fill="#008000"/>
<g fill="none" stroke="#008000" stroke-width=".18">
<path d="M131.4 41.8h-12.6v2.6"/>
<circle cx="113.8" cy="41.8" r=".51"/>
</g>
<circle cx="118.8" cy="41.8" r=".51" fill="#008000"/>
<g fill="none" stroke="#008000" stroke-width=".18">
<path d="M131.4 41.8v12.6h2.5"/>
<circle cx="118.8" cy="41.8" r=".51"/>
</g>
<circle cx="131.4" cy="41.8" r=".51" fill="#008000"/>
<g fill="none" stroke="#008000" stroke-width=".18">
<path d="M83.6 35.6v6.2h2.5M103.7 35.6h10.1M144 31.8h-12.6v10h10.1"/>
<circle cx="131.4" cy="41.8" r=".51"/>
</g>
<circle cx="83.6" cy="41.8" r=".51" fill="#008000"/>
<g fill="none" stroke="#008000" stroke-width=".18">
<path d="M83.6 39.3h-2.5v2.5M83.6 41.8v2.6h2.5"/>
<circle cx="83.6" cy="41.8" r=".51"/>
</g>
<circle cx="83.6" cy="39.3" r=".51" fill="#008000"/>
<g fill="none" stroke="#008000" stroke-width=".18">
<path d="M83.6 33v2.6h12.6"/>
<circle cx="83.6" cy="39.3" r=".51"/>
</g>
<circle cx="83.6" cy="35.6" r=".51" fill="#008000"/>
<g fill="none" stroke="#008000" stroke-width=".18">
<path d="M81.1 33h2.5M83.6 25.5v2.5h-2.5"/>
<circle cx="83.6" cy="35.6" r=".51"/>
</g>
<text font-size="3.6" fill="#505050" x="259.8" y="38.1">AWG14/1,5mm2</text>
<g font-size="2.1" fill="#505050">
<text x="78.9" y="27.6">2</text>
<text x="78.9" y="32.7">1</text>
<text x="87.1" y="41.5">1</text>
<text x="109.1" y="41.5">8</text>
<text x="87.1" y="46.5">4</text>
<text x="87.1" y="44">2</text>
<text x="90.9" y="47.6">VSS</text>
<text x="90.9" y="45.1">VCC</text>
<text x="90.9" y="42.6">RS+</text>
<text x="101.9" y="47.6">OUT</text>
<text x="102.8" y="42.6">RS-</text>
<text x="109.1" y="46.5">5</text>
<text x="263.2" y="47.2" transform="rotate(-90 263.2 47.2)">2</text>
<text x="268.3" y="47.2" transform="rotate(-90 268.3 47.2)">1</text>
<text x="287.1" y="80.5" transform="rotate(-90 287.1 80.5)">1</text>
<text x="292.2" y="80.5" transform="rotate(-90 292.2 80.5)">2</text>
<text x="115.9" y="95.6" transform="rotate(-90 115.9 95.6)">4</text>
<text x="109.7" y="98.1">3</text>
<text x="121.7" y="100.6">1</text>
<text x="192.8" y="101.9">3</text>
<text x="199.1" y="99.4" transform="rotate(-90 199.1 99.4)">8</text>
<text x="109.7" y="103.2">2</text>
<text x="192.8" y="106.9">2</text>
<text x="204.8" y="104.4">1</text>
<text x="115.9" y="108.6" transform="rotate(-90 115.9 108.6)">11</text>
<text x="199.1" y="111.3" transform="rotate(-90 199.1 111.3)">4</text>
<text x="51.9" y="114.5">5</text>
<text x="51.9" y="119.5">3</text>
<text x="55.7" y="115.6">SDI</text>
<text x="63.9" y="118.1">VOUTB</text>
<text x="64.1" y="115.6">VOUTA</text>
<text x="73.9" y="114.5">14</text>
<text x="73.9" y="117">10</text>
<text x="51.9" y="122">4</text>
<text x="55.7" y="123.1">SCK</text>
<text x="55.7" y="120.6">CS</text>
<text x="51.9" y="129.6">9</text>
<text x="51.9" y="127">8</text>
<text x="55.7" y="130.7">SHDN</text>
<text x="55.7" y="128.2">LDAC</text>
<text x="50.7" y="134.6">13</text>
<text x="50.8" y="137.1">11</text>
<text x="55.7" y="135.7">VREFA</text>
<text x="14.6" y="139.7">1</text>
<text x="25.5" y="139.7">2</text>
<text x="51.9" y="142.2">1</text>
<text x="55.7" y="143.3">VDD</text>
<text x="55.7" y="138.2">VREFB</text>
<text x="65.8" y="143.3">AVSS</text>
<text x="73.9" y="142.2">12</text>
<text x="109.7" y="142.2">5</text>
<text x="109.7" y="147.2">6</text>
<text x="121.7" y="144.7">7</text>
<text x="141.3" y="149.7">13</text>
<text x="141.3" y="144.7">12</text>
<text x="154.4" y="147.2">14</text>
<text x="234.4" y="159.8">5</text>
<text x="108.5" y="166.1">10</text>
<text x="234.4" y="164.8">6</text>
<text x="246.3" y="162.3">7</text>
<text x="109.7" y="171.1">9</text>
<text x="121.7" y="168.6">8</text>
</g>
<g font-size="1.8" fill="#505050">
<text x="81.4" y="22.4">+34V</text>
<text x="91.1" y="18.5">5.6R with MAX4080F or</text>
<text x="91.1" y="20.4">0.2R with MAX4080T</text>
<text x="146.2" y="29.6" transform="rotate(-90 146.2 29.6)">CGRB307-G</text>
<text x="148.1" y="29.6" transform="rotate(-90 148.1 29.6)">D4</text>
<text x="82.3" y="33">34V_FUSED</text>
<text x="99.7" y="34" transform="rotate(-90 99.7 34)">R23</text>
<text x="101.5" y="34" transform="rotate(-90 101.5 34)">0.2R 1% 50ppm</text>
<text x="71" y="38.1" transform="rotate(-90 71 38.1)">Thermal Fuse ~90°C</text>
<text x="73.5" y="37.5">TFUSE</text>
<text x="88.6" y="38.7">IC2</text>
<text x="146.2" y="41.2" transform="rotate(-90 146.2 41.2)">T4</text>
<text x="148.1" y="41.2" transform="rotate(-90 148.1 41.2)">TIP3055</text>
<text x="223.6" y="36.2">+V_ADJ</text>
<text x="245" y="40">+V_ADJ</text>
<text x="70.7" y="45.3">100n/50V</text>
<text x="76" y="47.2">C4</text>
<text x="121.7" y="47.8">C5</text>
<text x="166.3" y="46.7" transform="rotate(-90 166.3 46.7)">R26</text>
<text x="174.5" y="47.8">C9</text>
<text x="187.1" y="47.8">C10</text>
<text x="206" y="47.8">CGRB307-G</text>
<text x="245.3" y="47.2" transform="rotate(-90 245.3 47.2)">REL1</text>
<text x="273.1" y="44.4" transform="rotate(-90 273.1 44.4)">OUT</text>
<text x="88.6" y="51.3">MAX4080F</text>
<text x="121.7" y="49.7">330n/50V</text>
<text x="138.6" y="53.8" transform="rotate(-90 138.6 53.8)">T1</text>
<text x="140.5" y="53.8" transform="rotate(-90 140.5 53.8)">BD139</text>
<text x="150.3" y="49.4">240R opt</text>
<text x="174.5" y="49.7">100n/50V</text>
<text x="187.1" y="49.7">100µ/50V</text>
<text x="213.8" y="49.7">D5</text>
<text x="228.3" y="50.6">V_OUT_CONN</text>
<text x="78.9" y="58.8">AGND</text>
<text x="100.1" y="59.1">4.7k 5% 1/10W</text>
<text x="115.7" y="58.8">P_VSS</text>
<text x="147.9" y="56">SS1FN6-M3/H</text>
<text x="157.2" y="54.1">D7</text>
<text x="168.6" y="58.8">P_VSS</text>
<text x="181.1" y="58.8">P_VSS</text>
<text x="215.1" y="58.8">P_VSS</text>
<text x="245.3" y="58.5" transform="rotate(-90 245.3 58.5)">REL1</text>
<text x="82.2" y="64.8">BAT54FILMY</text>
<text x="90.5" y="62.9">D2</text>
<text x="100.2" y="64.8">10k 5% 1/10W</text>
<text x="100.2" y="62.9">R5</text>
<text x="110" y="61">R4</text>
<text x="151.6" y="62">10k opt</text>
<text x="168.2" y="60.4" transform="rotate(-90 168.2 60.4)">0.1R 5% 3W 100ppm</text>
<text x="228.3" y="62">GND_OUT_CONN</text>
<text x="263.6" y="62" transform="rotate(-90 263.6 62)">V_OUT_CONN</text>
<text x="268.6" y="62" transform="rotate(-90 268.6 62)">GND_OUT_CONN</text>
<text x="111.6" y="70.1">AGND</text>
<text x="244.1" y="68.9">P_VSS</text>
<text x="257" y="70.1">+5V</text>
<text x="129.8" y="76.8" transform="rotate(-90 129.8 76.8)">C11</text>
<text x="131.7" y="76.8" transform="rotate(-90 131.7 76.8)">10n/50V</text>
<text x="285" y="75.8">CR201-50VE</text>
<text x="110.3" y="78">47k 1% 1/10W</text>
<text x="110.3" y="82.4">R10</text>
<text x="149.1" y="83.4">14k7 &amp; 2k8 = Divider of 6,25 &gt;&gt; 0,004V ADC Resolution = 25mV</text>
<text x="251.9" y="81.8">S1K</text>
<text x="251.9" y="83.7">D1</text>
<text x="261.7" y="83.7">TX2-5V</text>
<text x="261.7" y="81.8">REL1</text>
<text x="293.2" y="80.2">HS1</text>
<text x="114.1" y="85.3">+27V</text>
<text x="122.3" y="88.1" transform="rotate(-90 122.3 88.1)">C8</text>
<text x="124.2" y="88.1" transform="rotate(-90 124.2 88.1)">100n/50V</text>
<text x="151.9" y="86.5">+V_ADJ</text>
<text x="160.4" y="89">Voltage Divide by 6</text>
<text x="197.2" y="86.5">+27V</text>
<text x="284.4" y="87.8">P_VSSP_VSS</text>
<text x="118.8" y="95.6">LM324</text>
<text x="133.3" y="93.1" transform="rotate(-90 133.3 93.1)">AGND</text>
<text x="155.7" y="95.6">R14</text>
<text x="160.4" y="90.9">Max Input Voltage = 25V/6,25 = 4V</text>
<text x="205.4" y="91.9" transform="rotate(-90 205.4 91.9)">C24</text>
<text x="207.3" y="91.9" transform="rotate(-90 207.3 91.9)">100n/50V</text>
<text x="262" y="94.4">T6</text>
<text x="103.7" y="98.5">VSET</text>
<text x="118.8" y="97.2">IC3A</text>
<text x="128" y="100">4k7 1% 1/10W</text>
<text x="155.7" y="97.5">14.7k 0.5% 1/10W 25ppm</text>
<text x="201.9" y="99.4">LM358</text>
<text x="201.9" y="101">IC9A</text>
<text x="216.4" y="96.9" transform="rotate(-90 216.4 96.9)">AGND</text>
<text x="223.3" y="98.5" transform="rotate(-90 223.3 98.5)">5V_A</text>
<text x="248.8" y="101" transform="rotate(-90 248.8 101)">R7</text>
<text x="262" y="96.3">PMV130ENEAR</text>
<text x="26.9" y="107.3">5V_A2</text>
<text x="126.2" y="107.6">BAT54FILMY</text>
<text x="128" y="103.2">R6</text>
<text x="134.5" y="105.7">D6</text>
<text x="211.7" y="103.2" transform="rotate(-90 211.7 103.2)">R22</text>
<text x="213.6" y="103.2" transform="rotate(-90 213.6 103.2)">10k 5% 1/10W</text>
<text x="223.9" y="106.3">BC847ALT1G</text>
<text x="223.9" y="104.4">T2</text>
<text x="238.7" y="105.4">AGND</text>
<text x="31.9" y="113.2">R1</text>
<text x="53.4" y="111.7">IC8</text>
<text x="114.1" y="112.9">AGND</text>
<text x="155.7" y="110.1">2.8k 0.5% 1/10W 25ppm</text>
<text x="155.7" y="108.2">R15</text>
<text x="180.8" y="108.2">C23</text>
<text x="180.8" y="110.1">100n/16V</text>
<text x="246.9" y="110.4" transform="rotate(-90 246.9 110.4)">10k 5% 1/10W</text>
<text x="252.3" y="109.8" transform="rotate(-90 252.3 109.8)">REL-OUT</text>
<text x="22.6" y="115.1">10k 5% 1/10W</text>
<text x="38.3" y="114.8">MOSI</text>
<text x="38.3" y="119.8">DAC_CS</text>
<text x="77.3" y="117.3">VSET</text>
<text x="77.3" y="114.8">ISET</text>
<text x="92.4" y="114.2">0-24V</text>
<text x="92.4" y="116.1">0-1.5A</text>
<text x="111.6" y="115.1">C12</text>
<text x="117.9" y="115.1">22pF/50V C0G</text>
<text x="125.4" y="117.6">12k 0.5% 1/10W 25ppm</text>
<text x="197.2" y="116.7">AGND</text>
<text x="229.3" y="117" transform="rotate(-90 229.3 117)">R17</text>
<text x="231.2" y="117" transform="rotate(-90 231.2 117)">4.7k 5% 1/10W</text>
<text x="242.2" y="118.6">ADC_CH2</text>
<text x="38.3" y="122.4">SCK</text>
<text x="99.9" y="124.6">R9</text>
<text x="125.4" y="120.8">R8</text>
<text x="151.9" y="121.8">AGND</text>
<text x="224.9" y="124.6">R16</text>
<text x="242.5" y="124.6">C25</text>
<text x="38.3" y="129.9">5V_A2</text>
<text x="84.1" y="126.4">3k 0.5% 1/10W 25ppm</text>
<text x="224.9" y="126.4">4.7k 5% 1/10W</text>
<text x="242.5" y="126.4">10n/16V</text>
<text x="9" y="134.3">+5V</text>
<text x="16.9" y="137.7">L2</text>
<text x="26" y="136.9">AGND</text>
<text x="38.3" y="135">VREF4096</text>
<text x="101.5" y="135.6">AGND</text>
<text x="112.9" y="134.7">4.7k 5% 1/10W</text>
<text x="128.6" y="133.4" transform="rotate(-90 128.6 133.4)">C13</text>
<text x="130.5" y="133.4" transform="rotate(-90 130.5 133.4)">1n/50V</text>
<text x="221.1" y="135.6">AGND</text>
<text x="237.4" y="135.6">AGND</text>
<text x="16.8" y="142.7">MPZ2012S601AT000</text>
<text x="29.5" y="140">5V_A2</text>
<text x="103.7" y="142.5">ISET</text>
<text x="112.9" y="139.1">R11</text>
<text x="118.8" y="139.7">LM324</text>
<text x="118.8" y="141.3">IC3B</text>
<text x="151.6" y="142.2">LM324</text>
<text x="151.6" y="143.8">IC3D</text>
<text x="32.2" y="148.5">C22</text>
<text x="47.4" y="148.5">C21</text>
<text x="53.4" y="146.9">MCP4922</text>
<text x="76.4" y="149.4">AGND</text>
<text x="206.9" y="149.4">Orig: 12k/147R -&gt; 6.1mA</text>
<text x="227.1" y="148.8" transform="rotate(-90 227.1 148.8)">5V_A</text>
<text x="262.6" y="145.7">+V_ADJ</text>
<text x="28.8" y="150.4">10µ/16V</text>
<text x="47.4" y="150.4">100n/16V</text>
<text x="167" y="155.4">14.7k 0.5% 1/10W 25ppm</text>
<text x="167" y="153.5">R20</text>
<text x="205" y="155.4">14.7k 0.5% 1/10W 25ppm</text>
<text x="206.9" y="151.3">New: 14.7k/178R -&gt; 6mA</text>
<text x="222.3" y="153.5">R28</text>
<text x="154.1" y="158.9">14k7 &amp; 2k8 = Divider of 6,25 &gt;&gt; 0,004V ADC Resolution = 25mV</text>
<text x="191.9" y="160.1">ADC_CH1</text>
<text x="243.5" y="157.3">LM358</text>
<text x="243.5" y="158.9">IC9B</text>
<text x="268.3" y="161.7">PMV130ENEAR</text>
<text x="268.3" y="159.8">T5</text>
<text x="39.8" y="162">AGND</text>
<text x="118.8" y="163.6">LM324</text>
<text x="118.8" y="165.2">IC3C</text>
<text x="137.7" y="162.6" transform="rotate(-90 137.7 162.6)">5V_A</text>
<text x="167" y="168">2.8k 0.5% 1/10W 25ppm</text>
<text x="167" y="166.1">R21</text>
<text x="192.1" y="168">100n/16V</text>
<text x="192.2" y="166.1">C28</text>
<text x="205.1" y="168">178R 0.5% 1/10W 25ppm</text>
<text x="222.3" y="166.1">R29</text>
<text x="252.6" y="167.4">C18</text>
<text x="138.3" y="170.5">BC847ALT1G</text>
<text x="138.3" y="168.6">T3</text>
<text x="252.6" y="169.2">1n/50V</text>
<text x="163.2" y="179.6">AGND</text>
<text x="224.9" y="177.1">AGND</text>
<text x="257.6" y="177.5" transform="rotate(-90 257.6 177.5)">R30</text>
<text x="266.4" y="178.7">R31</text>
<text x="146.2" y="182.5" transform="rotate(-90 146.2 182.5)">R19</text>
<text x="148.1" y="182.5" transform="rotate(-90 148.1 182.5)">4.7k 5% 1/10W</text>
<text x="157.9" y="184">ADC_CH0</text>
<text x="266.4" y="180.6">10R 0.5% 25 ppm 1/10W</text>
<text x="139.3" y="191.9">4.7k 5% 1/10W</text>
<text x="139.3" y="190">R18</text>
<text x="158.2" y="191.9">10n/16V</text>
<text x="158.2" y="190">C26</text>
<text x="262.6" y="189.7">AGND</text>
<text x="255.7" y="192.8" transform="rotate(-90 255.7 192.8)">1k 0.5% 50 ppm 1/10W</text>
<text x="135.5" y="201">AGND</text>
<text x="153.1" y="201">AGND</text>
</g>
</svg>
